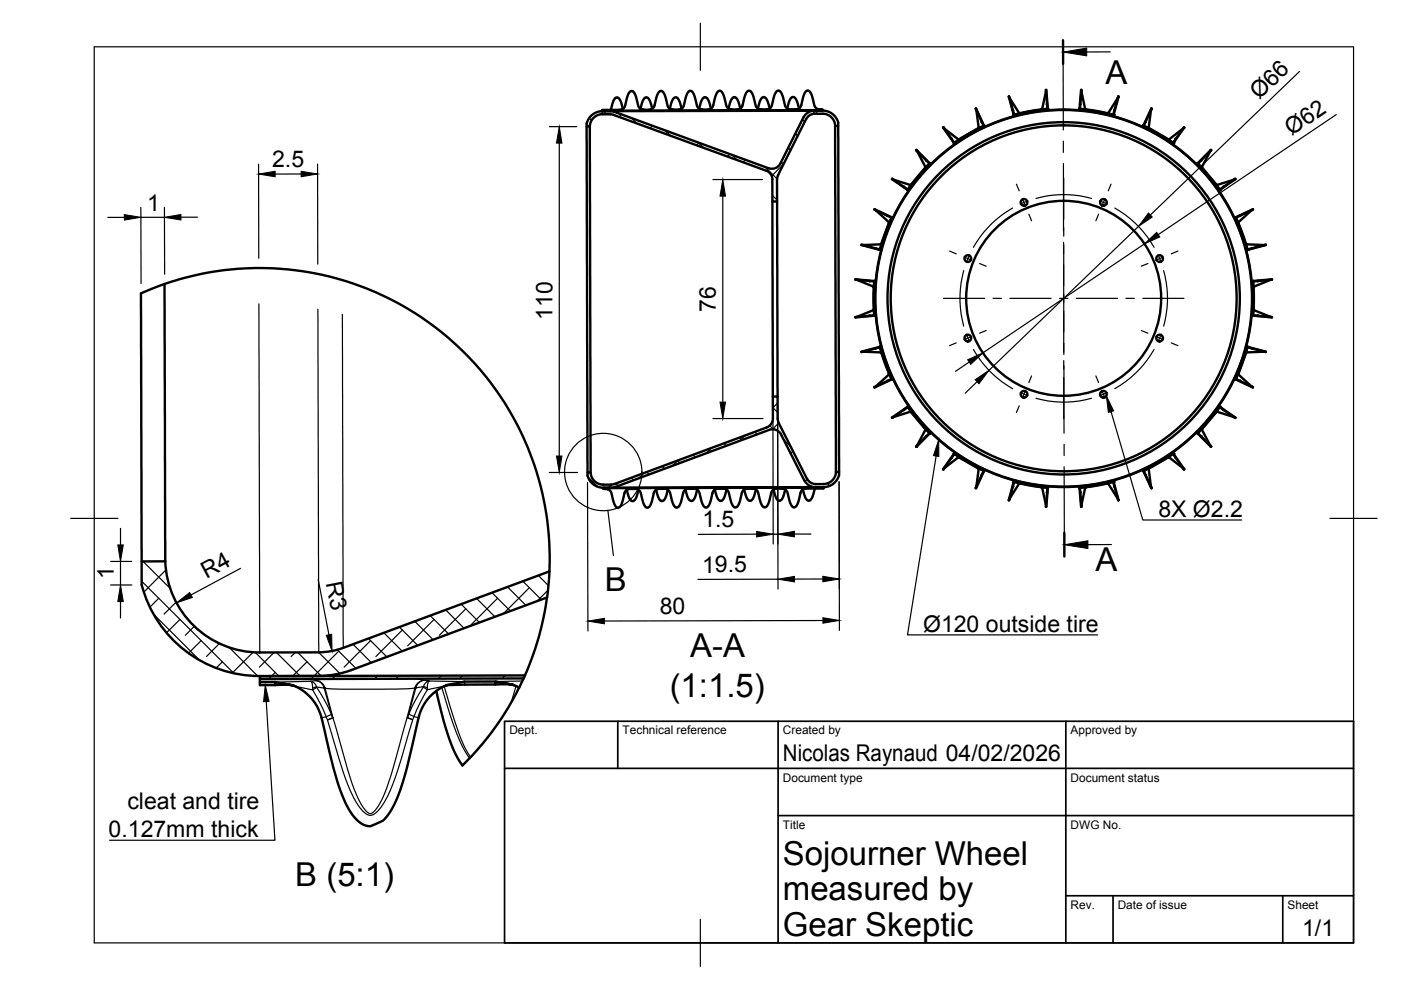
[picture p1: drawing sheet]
<svg xmlns="http://www.w3.org/2000/svg" width="297mm" height="210mm" viewBox="0 0 297 210" stroke-linecap="round" stroke-linejoin="round" font-family="sans-serif">
<!-- layer: Visible -->
<g fill="none" stroke="#000" stroke-width=".51">
<path d="M221.8 19.4l-.8 3.6-.3 .2M229.3 19.4l.7 3.6 .4 .2M124.4 26.2v.6h.7M124.4 26.8l.2 73.4M125.1 26.8l.1 73.4M127.7 23.5l46.7-.1zM127.7 24.2l2.4 .2M127.7 23.6h1.7M127.7 23.4v.1M127.7 23.6a3.4 3.4 0 0 0-3.3 2.6M127.7 24.2a2.68 2.68 0 0 0-2.6 2.6M128.7 23.5h.7"/>
<path d="M129.4 23.6l.9 .1M130.1 24.4l32.3 11.8M130.3 23.7l32.7 12M131.7 23.3l-4 .1M131.8 23.3h.1M132.1 23.1l-.6-1.9-.3-.4-.5-.1-.3 .2-.4 .5-.5 1.9M135.8 23.1l.6-2 .6-.5 .4 .2 .2 .3 .7 2M136.1 23.3h.1M136.1 23.3l.5 .1M136.1 23.3l-.7-.6-.7-2.6-.3-.6-.5-.2-.3 .1-.4 .5-.7 2.7-.7 .7-.5 .1h-3.6M136.2 23.3l.4 .1M138 23.3h-1.4"/>
<path d="M142.3 23.2v.1M142.3 23.3h.1M142.3 23.3h.5M142.3 23.3l-.4-.3-.3-.4-.8-2.8-.4-.4-.4-.1-.6 .7-.6 2.2-.3 .7-.6 .4-1.3 .1M142.4 23.3h.2M142.8 23.3h-.4h.2M144.2 23.3h-1.4M144.5 23.1l-.6-1.9-.4-.5-.3-.1-.7 .8-.5 1.7M148.2 23.1l.5-1.6 .3-.6 .4-.3 .4 .2 .4 .4 .5 1.9M148.5 23.2h.1M148.6 23.2h.1M148.6 23.2l.4 .1"/>
<path d="M148.6 23.2l-.5-.2-.3-.5-.8-2.8-.3-.3-.4-.1-.4 .2-.3 .4-.6 2.3-.3 .7-.5 .4h-1.4M148.7 23.3h.3M150.4 23.2l-1.3 .1M150.4 23.2h.1M150.5 23.2h.1M154.5 23l.4-1.6 .4-.6 .3-.2 .4 .1 .3 .4 .7 1.9M154.7 23.2h.1M154.8 23.2h.1M154.8 23.2l.5 .1M154.8 23.2l-.4-.2-.4-.5-.8-2.8-.2-.3-.5-.2-.3 .2-.3 .5-.6 2.3-.4 .7-.5 .4h-1.4M154.9 23.2l.1 .1M155.3 23.2h-.4l.2 .1"/>
<path d="M156.7 23.2l-1.4 .1M161 23.2h.1M161 23.2l.5 .1M161 23.2l-.4-.2-.3-.5-.9-2.8-.4-.4-.3-.1-.6 .7-.9 2.9-.5 .4-1.4 .1M161.1 23.2l.4 .1M162.5 36.2a2 2 0 0 1 1.3 1.9M162.9 23.2h-1.4M162.9 23.2h.1M163.2 23l-.7-1.9-.2-.4-.4-.1-.3 .1-.3 .4-.6 1.9M165.5 34.7a2 2 0 0 1-2.5 1M166.9 23l.5-1.7 .6-.7h.4l.4 .5 .6 1.9M167.2 23.2h.1"/>
<path d="M167.2 23.2l.5 .1M167.2 23.2l-.4-.3-.3-.4-.8-2.8-.3-.3-.5-.2-.6 .7-.6 2.3-.3 .7-.6 .3-1.3 .1M167.3 23.2h.2M167.7 23.2h-.4l.2 .1M169.1 23.2l-1.4 .1M169.2 23.1l.4-.2 .3-.6 .6-2.4 .4-.6 .4-.1 .3 .1 .4 .7 .7 2.5 .3 .4 .5 .3M169.2 23.1l-1.5 .2M170.3 24.9l-4.9 9.8M172.7 23.5h1.7M172.7 23.4a2.68 2.68 0 0 0-2.4 1.5M173.4 23.2h.1M173.5 23.2h.1"/>
<path d="M173.5 23.2l.4 .1M173.5 23.2h.2M173.9 23.2l.5 .1zM173.9 23.2h-.4h.2M174.4 23.3v.1M174.4 23.4a3.2 3.2 0 0 1 3.3 3.3h-.6l.1 65.5v7.8h.7a3.3 3.3 0 0 1-3.3 3.3 4.2 4.2 0 0 1-3.5-.7l-.6-.8-4.9-9.7a1.97 1.97 0 0 0-2.5-1M177.1 26.7a2.64 2.64 0 0 0-2.7-2.6 3.3 3.3 0 0 0-3.2 .8l-6.3 12.5-.1 5.3h-1l-.1-4.6M177.7 26.7l.2 73.3M189.4 38.1h.1M189.4 38.1l3.5 1.1 .4-.2M191.7 39.6h-.1M194.5 32l1.7 3.3-.1 .4"/>
<path d="M196.3 34h.1M196.4 34h-.1M197.1 34.6h.1M197.1 34.6l-2.9-2.8 2.9 2.9M197.1 34.6l-2.2 2.4-2.5 3.2M197.1 34.6l-2.7 3.1-1.9 2.6M200.2 27.2h.1M200.2 27.3l2.9 2.2h.4M201.8 29.4v.1M202.3 30.3h.1M207 23.3h.1M207 23.3l.5 3.6-.2 .4"/>
<path d="M208.1 25.8h.1M208.6 26.6h.1M208.6 26.6l-1.7-3.6 1.7 3.7M208.6 26.6l-3.6 2-2.7 1.8-2.3-3.4 2.2 3.3M208.6 26.6l-2.9 1.5-3.4 2.2M214 20.8l2 3 .4 .2M214.1 20.7h.1M214.8 23.4h.1M214.9 24.3h.1M215 24.3h.1M222 22.1h-.1M222 22.1h.1"/>
<path d="M222.1 23l-.4-3.9 .5 3.9M222.1 23.1h.1M222.1 23h.1M222.2 23.1l-3.3 .4-4 .8M222.2 23h-.1M222.2 23v.1M222.2 23.1l-4.1 .6-3.2 .7-1-3.9 1 3.8M228.9 23.1l4 .5 3.2 .7M228.9 23l.4-3.9-.4 4 4 .6 3.2 .7 1.1-3.9-1.1 3.8M228.9 23.1h.1M228.9 23v.1M229 23h.1"/>
<path d="M229 22.1h.1M236 24.3h.1M236.2 23.4h.1M236.3 23.3l-.1 .1M237 20.7h.1M237 20.8l-1.9 3-.4 .2M242.4 26.6l2.9 1.5 3.5 2.2M242.4 26.6l3.6 2 2.7 1.8 2.3-3.4-2.3 3.3M242.4 26.6h.1M242.5 26.6v.1M242.9 25.8h.1M244 23.3l-.4 3.6 .2 .4"/>
<path d="M244.1 23.3h.1M244.1 23l-1.6 3.6zM249.2 29.4h.1M250.9 27.2l-2.9 2.3h-.5M253.9 34.6h.1M253.9 34.6l2.7 3.1 2 2.6M253.9 34.6l2.8 3 2 2.6M254.7 34v.1M255.4 33.1l1.4-1.3-2.8 2.9zM256.6 32l-1.7 3.3 .1 .4M259.4 39.6h.1M261.6 38.1l-3.4 1.1-.4-.2"/>
<path d="M261.7 38.1h-.1M163.8 42.7l.1 41.4M164.8 42.7l.1 41.4M181.7 59.3h.1M181.7 59.3l3.3 1.4 .3 .4M184.4 59.6h.1M185.3 59.7l-3.9-.5 4 .4-.1 3.2 .1 4.1M185.3 59.6v.1M185.3 59.7l-.1 4 .2 3.2M185.4 59.7h.1M185.6 52.6h.1M185.7 44.6h.1"/>
<path d="M185.7 44.6l2.7 2.4v.4M186.5 53l-3.8-1.1 3.9 1.1M186.5 52.9h.1M186.5 53h.1M186.9 51.5l-.3 .3-3.6 .1M188.1 45.7v.1M188.1 45.8h.1M189 46.1h.1M189 46.1l-3.6-1.7 3.6 1.7M189 46.1l-1.2 3-1.3 3.9M189 46.1l-1.4 3.8-1 3.1M192.4 40.2l-3.3-2.3 3.4 2.4"/>
<path d="M192.4 40.2h.1M192.4 40.3h.1M258.6 40.2h.1M258.6 40.2l.1 .1M258.6 40.2l3.3-2.3-3.3 2.4M261.9 46.1l1.6 3.8 .9 3.1 4-1.1-3.9 1M262 46.1h.1M262 46.1l1.3 3 1.2 3.8M262 46.1l3.7-1.7-3.8 1.7M262.9 45.7v.1M264.1 51.5l.3 .3 3.7 .1M264.5 52.9h.1"/>
<path d="M264.5 52.9l.1 .1M265.4 44.6l-2.7 2.4-.1 .4M265.4 44.6h.1M265.4 52.6h.1M265.7 59.6h.1M265.7 59.6l.2 3.2-.2 4.1M265.7 59.7h.1M265.7 59.6l4-.4-4.1 .4 .2 3.2-.2 4.1M266.7 59.6h.1M269.3 59.3l-3.3 1.4-.2 .4M269.4 59.3h.1M34.9 60.2l.1 58.8"/>
<path d="M183 74.6l3.6 .1 .3 .3M184.4 66.9h.1M185.3 65.4l-.3 .4-3.3 1.4M185.3 66.9h.1M185.4 66.9h.1M185.4 66.9l-4 .4 3.9-.4M185.6 73.9h.1M186.5 73.5v.1M186.5 73.5l1 3.2 1.5 3.7M186.5 73.6h.1M186.6 73.5l1.2 3.9 1.3 3-3.7 1.7 3.6-1.6M186.6 73.5l-3.9 1.1 3.8-1"/>
<path d="M188.4 79.1v.4l-2.7 2.5M262.6 79.1l.1 .4 2.7 2.5M264.5 73.5h.1M264.5 73.6h.1M264.5 73.5l-1.2 3.9-1.3 3M264.6 73.5l3.8 1.1-4-1.1-1.2 3.9-1.3 3M265.5 73.9h-.1M265.7 66.9h.1M265.7 66.9l4 .4-4.1-.4M265.8 65.4l.2 .4 3.3 1.4M266.7 66.9h.1M268.1 74.6l-3.7 .1-.3 .3"/>
<path d="M269.4 67.2h.1M162.6 90.6l-32.3 12-.7 .1M163.1 91.1l-32.6 12.1-.9 .2M164.9 88.7v-4.6h-1v4.6a2 2 0 0 1-1.3 1.9M164.9 88.7l.2 .9M165.1 89.6l6 12M185.7 81.9h.1M188.1 80.7v.1M189 80.4h.1M191.6 86.9h.1M192.4 86.3v.1M192.4 86.3l2 2.6 2.7 3"/>
<path d="M192.4 86.4l-3.3 2.2 3.4-2.4 1.9 2.6 2.8 3M193.3 87.5l-.4-.2-3.5 1.1M194.5 94.4v.1M196.1 90.8l.1 .4-1.7 3.2M196.3 92.5h.1M197.1 91.9h.1M197.1 91.9l-2.9 2.8 2.9-2.8M197.2 91.8l-.1 .1M200.2 99.3h.1M201.8 97.1h.1M202.2 96.2l3.5 2.2 2.9 1.5M202.3 96.3h.1"/>
<path d="M202.3 96.3l-2.3 3.2 2.3-3.4 2.7 1.8 3.6 2M203.5 97h-.4l-2.9 2.3M207.3 99.2l.2 .4-.5 3.6M208.5 99.9h.1M208.6 99.9h.1M208.6 99.9l-1.7 3.6 1.7-3.6M242.4 99.9h.1M242.5 99.9h.1M242.5 99.9l1.7 3.6-1.8-3.6M243.8 99.2l-.2 .4 .4 3.6M247.5 97h.5l2.9 2.3M248.8 96.2l-3.5 2.2-2.9 1.5"/>
<path d="M248.8 96.2l2.2 3.3-2.3-3.4-2.7 1.8-3.6 2M249.3 97.1h-.1M253.9 91.8v.1M253.9 91.9h.1M254 91.8h.1M254 91.9l2.8 2.8-2.9-2.8M254.7 92.5h.1M255 90.8l-.1 .4 1.7 3.2M256.6 94.4v.1M257.8 87.5l.4-.2 3.5 1.1M258.6 86.4h.1M258.6 86.3l3.3 2.3-3.3-2.4-2 2.6-2.7 3"/>
<path d="M258.7 86.3l-2.5 3.2-2.3 2.4M259.4 86.9h.1M261.9 80.4h.1M262 80.4h.1M262 80.4v.1M262.1 80.4l3.6 1.7-3.7-1.7M262.9 80.7l.1 .1M263 80.7h-.1M265.4 81.9h.1M35 119h-5M35 119a20 20 0 0 0 20.1 19.3h12.5M125.2 100.2h-.6a3.3 3.3 0 0 0 3.3 3.2h1.7"/>
<path d="M125.2 100.2a2.68 2.68 0 0 0 2.7 2.6h1.7M127.9 103.4l46.7-.1zM127.9 103.6h.5zM127.9 103.5v.1M128.4 103.6l.4 .1M128.5 103.6l.2 .1h-.4M128.6 103.6l.1 .1M128.8 103.7h.1M132.9 103.8l.5 1.8 .6 .6h.4l.3-.4 .7-2M133.2 103.7h.1M134.6 103.6l-1.4 .1-.5 .3-.3 .5-.7 2.5-.3 .5-.3 .2-.4-.2-.3-.3-.8-2.8-.3-.4-.5-.3M134.6 103.6l.4 .1"/>
<path d="M134.6 103.6l-1.4 .1M135 103.7h.1M135 103.6l-.4 .1M139.4 103.7h.1M140.8 103.6l-1.4 .1M140.8 103.6h.4M140.8 103.6h.5M140.8 103.6h-1.3l-.6 .4-.3 .7-.6 2.3-.6 .6-.5-.1-.3-.3-.8-2.8-.3-.5-.5-.2M141.3 103.6h.1M141.3 103.6v.1M141.6 103.8l-.5 1.7-.4 .6-.3 .1-.4-.1-.3-.4-.6-1.9M145.3 103.8l.5 1.5 .4 .7 .3 .2h.3l.4-.5 .6-1.9"/>
<path d="M147 103.5l-1.3 .1-.6 .4-.9 2.9-.6 .7h-.4l-.3-.4-.9-2.8-.3-.5-.4-.3M147 103.5l-1.4 .1M147 103.5l.5 .1M147.2 103.6h.2h-.4M147.2 103.6h.2M147.5 103.6h.1M151.6 103.8l.4 1.5 .4 .7 .3 .2 .4-.1 .3-.4 .6-1.9M151.8 103.6h.1M153.2 103.6h-1.3M153.2 103.5l.4 .1M153.2 103.5l.5 .1M153.2 103.5l-1.4 .1-.4 .4-.4 .6-.6 2.3-.3 .5-.4 .2-.4-.1-.2-.4-.8-2.8-.3-.4-.5-.3"/>
<path d="M153.7 103.6h.1M157.8 103.8l.5 1.7 .6 .7 .5-.1 .2-.4 .7-1.9M159.5 103.5l-1.3 .1-.6 .3-.4 .7-.6 2.3-.3 .5-.3 .2-.4-.1-.3-.4-.8-2.8-.3-.4-.5-.3M159.5 103.5l-1.4 .1M159.5 103.5l.4 .1M159.7 103.6h.2h-.5M159.7 103.6h.2M159.9 103.6h.1M165.7 103.6h-1.4M165.7 103.5l.4 .1M165.7 103.5l.5 .1M165.7 103.5l-1.3 .1-.6 .4-.9 2.9-.7 .7-.4-.1-.3-.4-.8-2.8-.3-.4-.5-.3"/>
<path d="M166.2 103.6h.1M166.5 103.8l-.5 1.6-.3 .6-.4 .2-.4-.2-.3-.4-.6-1.8M171.1 101.5a2 2 0 0 0 1.8 1.1M172.7 103.6l-.5 1.9-.6 .7-.4-.1-.3-.4-.7-1.9M174.6 103.4v.2h-4.1M174.6 103.5h-3.6l-.5 .1-.7 .6-.7 2.7-.4 .6-.3 .1-.5-.3-.3-.5-.7-2.5-.3-.5-.4-.2M177.2 100a2.68 2.68 0 0 1-2.6 2.6l-1.7 .1M207 103.2h.1M208.1 100.7h.1M214.1 105.8h.1M214.8 103.1h.1M214.8 103.1v.1"/>
<path d="M215 102.2h.1M214.9 102.2l3.2 .7 4.1 .5M215 102.2l-1.1 3.9 1-4 4 .9 3.3 .4M216.4 102.5l-.4 .2-2 3.1M220.7 103.3l.3 .3 .8 3.5M221.8 107.1h.1M221.9 104.4h.1M222.2 103.5h.1M222.1 103.5h.1M222.2 103.4l-.5 4.1 .5-4M228.9 103.5l.4 4-.3-4M229 103.5h.1"/>
<path d="M228.9 103.5h.1M229 103.5h-.1M229.1 104.4h.1M229.3 107.1h.1M230.4 103.3l-.4 .3-.7 3.5M234.7 102.5l.4 .2 1.9 3.1M236.1 102.2h.1M236 102.2h.1M236.1 102.2l1.1 3.9-1.1-4-4 .9-3.2 .4v.1M236.1 102.2l-4 .8-3.2 .4M236.2 103.2h.1M243 100.7h-.1"/>
<path d="M243 100.7h.1M244.1 103.2h.1M72.8 137.4l43.7-16.2v-.6a61.5 61.5 0 0 0-86.6-58.4l.1 61.8a25.9 25.9 0 0 0 25.1 19.3M72.8 137.4l-2.9 .7-2.3 .2M116.5 121.1l-.5 5.6M55.1 144v.6M58.4 144.6l3.6 .7M60 144.9l1.3 .3M60.1 145l1.2 .2-6.2 .1v-.7h3.3v.7M61.3 145.2l.7 .1zM62 145.3l.3 .1M94.6 145.3h.1"/>
<path d="M94.7 145.3a10.1 10.1 0 0 0-6.2 8.1l-.7 2.8a72.1 72.1 0 0 1-3.9 13.7 12.5 12.5 0 0 1-2.7 4.1l-1.3 .6a3.1 3.1 0 0 1-4.3-.8 21.3 21.3 0 0 1-4.3-9l-2.4-9.4a15.8 15.8 0 0 0-2.4-6.7 9.7 9.7 0 0 0-4.5-3.4M94.7 145.3h-.1M94.8 145.3h-.1M105.1 145.1v-.6h-6.7l-3.7 .8M105.1 144.5l3.6 .7M106.7 144.8l1.3 .3-1.2-.3M108 145.1l-13.3 .2M108 145.1l.7 .1zM108.7 145.2l.3 .1M108.7 145.2l1.4 .6M110.1 145.8l-1.2 2.1a60.1 60.1 0 0 1-9.3 12.9l-1.6 1.5a29.4 29.4 0 0 1-3.9-9.4l-1.6-6.4M111.3 143.2l.5-1.3a63.2 63.2 0 0 0 4.2-15.2l-41.5 15.4a19.9 19.9 0 0 1-6.9 1.2l-12.5 .1"/>
<path d="M111.3 143.2l-56.2 .2v.6l55.9-.2-.9 2M111.3 143.2l-.3 .6"/>
<circle cx="205.2" cy="54.8" r=".71"/>
<circle cx="217.1" cy="42.9" r=".71"/>
<circle cx="233.9" cy="42.9" r=".71"/>
<circle cx="245.9" cy="54.8" r=".71"/>
<circle cx="205.2" cy="71.7" r=".71"/>
<circle cx="225.5" cy="63.3" r="40"/>
<circle cx="225.5" cy="63.3" r="39.9"/>
<circle cx="225.5" cy="63.3" r="37.4"/>
<circle cx="225.5" cy="63.3" r="20.7"/>
<circle cx="225.5" cy="63.3" r="36.7"/>
<circle cx="245.9" cy="71.7" r=".71"/>
<circle cx="217.1" cy="83.6" r=".71"/>
<circle cx="233.9" cy="83.6" r=".71"/>
</g>
<g fill="#000">
<circle cx="131.8" cy="23.3" r=".25"/>
<circle cx="136.1" cy="23.3" r=".25"/>
<circle cx="138" cy="23.3" r=".25"/>
<circle cx="142.3" cy="23.2" r=".25"/>
<circle cx="144.2" cy="23.2" r=".25"/>
<circle cx="148.5" cy="23.2" r=".25"/>
<circle cx="154.7" cy="23.2" r=".25"/>
<circle cx="156.7" cy="23.2" r=".25"/>
<circle cx="161" cy="23.2" r=".25"/>
<circle cx="162.9" cy="23.2" r=".25"/>
<circle cx="167.2" cy="23.2" r=".25"/>
<circle cx="169.1" cy="23.2" r=".25"/>
<circle cx="173.4" cy="23.2" r=".25"/>
<circle cx="197.1" cy="34.7" r=".25"/>
<circle cx="202.2" cy="30.3" r=".25"/>
<circle cx="202.3" cy="30.2" r=".25"/>
<circle cx="208.6" cy="26.7" r=".25"/>
<circle cx="214.9" cy="24.3" r=".25"/>
<circle cx="222.1" cy="23.1" r=".25"/>
<circle cx="236" cy="24.3" r=".25"/>
<circle cx="236.1" cy="24.3" r=".25"/>
<circle cx="248.7" cy="30.3" r=".25"/>
<circle cx="248.8" cy="30.3" r=".25"/>
<circle cx="254" cy="34.7" r=".25"/>
<circle cx="185.4" cy="59.7" r=".25"/>
<circle cx="185.4" cy="59.6" r=".25"/>
<circle cx="186.5" cy="53" r=".25"/>
<circle cx="189" cy="46.1" r=".25"/>
<circle cx="192.4" cy="40.3" r=".25"/>
<circle cx="258.6" cy="40.2" r=".25"/>
<circle cx="258.7" cy="40.3" r=".25"/>
<circle cx="262.1" cy="46.1" r=".25"/>
<circle cx="264.5" cy="52.9" r=".25"/>
<circle cx="264.5" cy="53" r=".25"/>
<circle cx="265.7" cy="59.6" r=".25"/>
<circle cx="185.4" cy="66.9" r=".25"/>
<circle cx="186.5" cy="73.5" r=".25"/>
<circle cx="186.5" cy="73.6" r=".25"/>
<circle cx="264.5" cy="73.5" r=".25"/>
<circle cx="265.7" cy="66.9" r=".25"/>
<circle cx="189" cy="80.4" r=".25"/>
<circle cx="192.4" cy="86.3" r=".25"/>
<circle cx="197" cy="91.9" r=".25"/>
<circle cx="202.2" cy="96.2" r=".25"/>
<circle cx="202.3" cy="96.3" r=".25"/>
<circle cx="242.5" cy="99.9" r=".25"/>
<circle cx="248.7" cy="96.3" r=".25"/>
<circle cx="248.8" cy="96.2" r=".25"/>
<circle cx="254" cy="91.8" r=".25"/>
<circle cx="258.7" cy="86.3" r=".25"/>
<circle cx="262" cy="80.4" r=".25"/>
<circle cx="128.9" cy="103.7" r=".25"/>
<circle cx="135.1" cy="103.7" r=".25"/>
<circle cx="139.4" cy="103.7" r=".25"/>
<circle cx="141.3" cy="103.7" r=".25"/>
<circle cx="145.6" cy="103.6" r=".25"/>
<circle cx="147.5" cy="103.6" r=".25"/>
<circle cx="151.8" cy="103.6" r=".25"/>
<circle cx="153.8" cy="103.6" r=".25"/>
<circle cx="158.1" cy="103.6" r=".25"/>
<circle cx="160" cy="103.6" r=".25"/>
<circle cx="164.3" cy="103.6" r=".25"/>
<circle cx="166.2" cy="103.6" r=".25"/>
<circle cx="170.5" cy="103.6" r=".25"/>
<circle cx="214.9" cy="102.2" r=".25"/>
<circle cx="215" cy="102.2" r=".25"/>
<circle cx="229" cy="103.5" r=".25"/>
<circle cx="236.1" cy="102.2" r=".25"/>
</g>
<!-- layer: Visible Narrow -->
<g fill="none" stroke="#000" stroke-width=".25">
<path d="M54.9 64.4l.2 73.7M67.4 65.6l.2 72.5M72.6 66.7l.2 70.5M58.4 144.6l7.4-.1a2.15 2.15 0 0 1 2.3 .3l.6 1.1-1.6-.3M62.7 145.5l3.6 .8M66.3 146.3l1.6 2.8 1.3 2.9M67.1 145.6l-.8 .3M67.1 145.6a1.53 1.53 0 0 0-1.3-1.1 2.12 2.12 0 0 1 .5 1.8M67.1 145.6v.1M67.1 145.7l-.7 .5M67.1 145.7l2.1 3.6 1.3 2.9M68.7 145.9l1.8 6.3"/>
<path d="M68.9 143.9l-1.9 .4a2.19 2.19 0 0 1 1.9 1.5M68.9 145.8l-.1 .1M68.9 145.8l-.2 .1M70.2 151.5l-1 .4M70.5 152.2l-1 .4M70.5 152.2h.1M70.6 152.2l-1.1 .4M86.4 152.1h-.1M86.4 152.1l1 .5-1-.4M86.7 151.4l1 .5M87.9 145.9l-2 7.6a120.3 120.3 0 0 1-4.7 15.6 6.8 6.8 0 0 1-2.6 3.4h-.1a3.7 3.7 0 0 1-2.1-2.2 41.8 41.8 0 0 1-3.5-9.9l-2.3-8.2M87.9 145.9l-6.6 .2h-9l-3.4-.2 1.7 6.3"/>
<path d="M88 145.9h.1M88 145.8l-.1 .1M88 143.9l1.9 .3a2.26 2.26 0 0 0-1.9 1.6M88 145.8h.2M88.2 145.9l-1.8 6.2M88.2 145.9h.1M88.8 152.2l-1-.3-1.9 6.2a45.5 45.5 0 0 1-4.8 12.5 4.2 4.2 0 0 1-2.6 2.3 4.8 4.8 0 0 1-3-2.9 49 49 0 0 1-4.4-11.9l-1.9-6.1-1 .2M88.8 144.7l.3-.2a2.03 2.03 0 0 1 1.9-.1 1.53 1.53 0 0 0-1.2 1.2l-1.6 .3zM89.8 145.7l.8 .5M89.8 145.6a31.8 31.8 0 0 0-3.4 6.5M89.8 145.6l.8 .2M93.7 145.7l1.1 3.9a39.6 39.6 0 0 0 4.5 10.8l.3 .4"/>
<path d="M94.2 145.5a72 72 0 0 0 4.5 13.3l1.1 1.7M94.2 145.5l-3.6 .7-1.6 2.8-1.2 2.9M98.5 145.1l-.1-.6-7.4-.1a2.21 2.21 0 0 0-.4 1.8M109.3 145.4l.9 .2M109.4 145.5l-1 3.4M109.9 145.7l-.3 1M110.7 144.4l-5.6 .1"/>
</g>
<!-- layer: TITLEBLOCK -->
<path d="M107 152.9h180v47h-180zM131 152.9v10M165 152.9v47M226 152.9v47M107 162.9h180M165 172.9h122M226 189.9h61M236 189.9v10M272 189.9v10" fill="none" stroke="#000" stroke-width=".36"/>
<!-- layer: BORDER -->
<path d="M20 9.9h267v190h-267zM148.5 4.9v10M15 109.9h10M282 109.9h10M148.5 194.9v10" fill="none" stroke="#000" stroke-width=".25"/>
<!-- layer: Section Lines -->
<path d="M225.4 8.5v5M225.7 113v5" fill="none" stroke="#000" stroke-width=".51"/>
<path d="M225.4 13.5v14.1M235.4 11h-5M225.4 29.9v2.4M225.5 34.7v14.3M225.5 51.4v2.3M225.5 56.1l.1 14.3M225.6 72.8v2.4M225.6 77.5v14.3M225.6 99l.1 14M225.6 94.2v2.4M235.6 115.5h-4.9" fill="none" stroke="#000" stroke-width=".25"/>
<path d="M225.4 11l5-.8v1.6zM225.7 115.5l5-.8v1.6z" fill="#000" stroke="#000" stroke-width=".21"/>
<!-- layer: FD_Dimensions -->
<g fill="none" stroke="#000" stroke-width=".25">
<path d="M275.5 15.1l-31.6 30.5M54.8 34.8l.1 20M63.8 36.9h-5.5M67.3 34.8l.1 21.2M116.5 26.9h5.8M118.6 30.3v66.4M151.2 38.1h10.4M283.3 24.3l-37.7 25.5M22.9 46.1h3.5M29.9 44v16.1M29.9 46.1h5M34.9 44v14.1"/>
<path d="M38.4 46.1h3.5M153.2 41.6v43.7M241.4 48l-31.7 30.5M242.7 51.7l-34.3 23.1M205.5 76.8l-2.9 1.9M151.2 88.7h10.6M163.9 86.2v29.2M164.9 86.2l.1 38.7M207.2 80.9l-2.6 2.5M23.5 119h4.4M25.5 112v3.5M25.5 119v5"/>
<path d="M116.5 100.2h6M124.6 102.3l.1 31.5M160.4 113.3h-12.3M163.9 113.3h1M168.4 113.2h3.5M177.9 102.1l.1 31.6M23.5 124h4.5M25.5 127.5v3.5M51 120.5l-10.5 5.6M67.5 122.9l2.2 11.7M165 122.8h-17M174.5 122.8h-6.1"/>
<path d="M174.5 131.6l-46.4 .1"/>
</g>
<g fill="#000" stroke="#000" stroke-width=".21">
<path d="M54.8 36.9l3.5-.6v1.2zM63.8 36.3l3.5 .6-3.5 .6zM118.6 26.9l.5 3.4h-1.1zM26.4 45.5l3.5 .6-3.5 .6zM34.9 46.1l3.5-.6v1.1zM153.2 38.1l.6 3.5h-1.1zM243.5 45.2l.8 .8-2.9 2zM242.7 51.7l2.5-2.4 .7 .9zM205.2 76.3l3.2-1.5-2.6 2.5zM118 96.7h1.1l-.5 3.5zM152.7 85.3h1.1l-.6 3.4zM206.8 80.5l2.9-2-2.1 2.9z"/>
<path d="M25 115.5h1.1l-.6 3.5zM160.4 112.7l3.5 .6-3.5 .5zM164.9 113.3l3.5-.6v1.1zM25.5 124l.6 3.5h-1.1zM37.4 127.8l2.8-2.2 .6 1.1zM69.2 134.7l1.1-.2 .1 3.5zM124.7 131.7l3.4-.6v1.2zM165 122.8l3.4-.6v1.2zM174.5 122.2l3.4 .6-3.4 .6zM174.5 131l3.5 .5-3.5 .6z"/>
</g>
<!-- layer: Smart Centers -->
<g fill="none" stroke="#000" stroke-width=".25">
<path d="M215.5 39l.6 1.5M225.5 37.8v8.7M235.6 39l-.6 1.5M201.3 53.2l1.4 .6M204.3 57.4a22.2 22.2 0 0 0 0 11.7M204.4 54.5l1.6 .7M205.6 54l-.7 1.7M207.7 55.9l1.4 .5M214.7 44.1a21.8 21.8 0 0 0-8.3 8.3M216.8 42.1l.6 1.7M218 42.6l-1.7 .7M218.1 45.4l.6 1.4"/>
<path d="M219.6 42.1a21.7 21.7 0 0 1 11.8 0M225.5 48.3v1.8M225.5 51.9v8.7M232.9 45.4l-.6 1.4M233.1 42.6l1.7 .7M234.3 42.1l-.7 1.7M236.3 44.1a22 22 0 0 1 8.4 8.3M243.4 55.9l-1.4 .5M245.5 54l.7 1.7M246.7 54.5l-1.7 .7M246.7 57.4a21.7 21.7 0 0 1 0 11.7M249.7 53.2l-1.4 .6"/>
<path d="M200 63.3h8.8M202.7 72.7l-1.4 .6M204.9 70.8l.7 1.7M206 71.3l-1.6 .7M206.4 74.1a22.3 22.3 0 0 0 8.3 8.3M209.1 70.1l-1.4 .5M210.5 63.3h1.8M214.1 63.3h8.7M218.7 79.7l-.6 1.4M224.6 63.3h1.8M225.5 62.4v1.7M225.5 65.9v8.8"/>
<path d="M225.5 76.4v1.8M228.2 63.3h8.7M232.3 79.7l.6 1.4M238.7 63.3h1.8M242 70.1l1.4 .5M242.3 63.3h8.7M244.7 74.1a22.2 22.2 0 0 1-8.4 8.3M245 71.3l1.7 .7M246.2 70.8l-.7 1.7M248.3 72.7l1.4 .6M216.1 86.1l-.6 1.4M216.3 83.2l1.7 .7"/>
<path d="M217.4 82.8l-.6 1.6M219.6 84.4a21.7 21.7 0 0 0 11.8 0M225.5 80v8.8M233.6 82.8l.7 1.6M234.8 83.2l-1.7 .7M235 86.1l.6 1.4"/>
</g>
<!-- layer: Hatching -->
<g fill="none" stroke="#000" stroke-width=".25">
<path d="M124.9 25l.5 .5M125.1 26.4l-.4 .5M128 23.6l-.8 .7M128 23.6l.6 .6M128 23.5v.1M131.7 24.3l-.5 .5M132.5 23.5l-.1 .1M133.9 25.1l1.2 1.1M137 23.5l-.1 .1M138.3 26.7l-.5 .5M141 27.7l1.2 1.1M141.5 23.5v.1"/>
<path d="M141.6 27.9l-.5 .5M146 23.5l-.1 .1M148.1 30.3l1.1 1.1M148.2 30.3l-.5 .5M150.5 23.4v.1M154.7 32.7l-.5 .5M155 23.4l-.1 .1M155.2 32.8l1.1 1.2M158.1 33.9l-.6 .5M159.5 23.4l-.1 .1M162.3 35.4l2.4 2.5M164 23.4v.1"/>
<path d="M165.6 34.3l.5 .5-2.5 2.5M167.1 31.3l.5 .5M168.5 23.4l-.1 .1M168.6 28.3l.5 .5M170.1 25.4l.5 .4M172.8 23.5l.6 .6M173 23.4l-.8 .8M163.7 41.4l1.1 1M163.9 41.5l-.2 .1M140.4 98.9l.5 .5M143.7 97.7l.5 .5M143.7 97.6l-1.1 1.2"/>
<path d="M146.9 96.4l.5 .6M150.2 95.2l.5 .5M150.8 95l-1.1 1.1M153.5 94l.5 .5M156.8 92.8l.5 .5M158 92.3l-1.2 1.2M160 91.6l.5 .5M163.2 90.2l.8 .8M164.9 85.4l-1 1 1 1M165.1 89.7l-1.3 1.3M166.1 93.2l1.5 1.5M168.1 95.6l-.5 .6"/>
<path d="M30.3 119l5.8 5.8M34.8 119l.3 .3M124.6 101.1l2.2 2.1M125.7 102.1l-.2 .3M129.6 102.7l-.7 .8M130.6 102.5l.5 .5M133.4 103.4l-.1 .1M133.8 101.3l.5 .5M136.6 100.3l-1.2 1.1M137.1 100.1l.5 .5M137.9 103.4v.1M142.4 103.4l-.1 .1"/>
<path d="M146.9 103.4v.1M151.4 103.3v.1M155.9 103.3v.1M160.4 103.3v.1M165 103.3l-.1 .1M169.4 103.3v.1M171.2 101.6l-.5 .5M173.9 103.3v.1M175.4 102.5l.6 .5M177.5 100l.4 .5M30.1 123.2l19.5 19.5M32.6 130.3l9.7 9.7"/>
<path d="M33.7 126.8l-1.9 1.9M35.2 120.8l-4.7 4.7M37.3 127.7l-2.5 2.5M38.2 131.3l-2.9 2.9M41.2 132.8l-1.9 1.9M42.7 135.8l-2.7 2.7M46.5 136.4l-2.7 2.8M48.6 137.3l6 6M53.7 138.3l-4.4 4.4M54.1 138.3l5 5M58.1 138.3l-3.1 3.1M58.6 138.3l5 5"/>
<path d="M62.6 138.3l-.9 .9M63.1 138.3l5 5M67.6 138.3l4.5 4.5M71.5 137.8l4 3.9M71.8 138.1l-5.8 5.8M74.8 136.6l3.9 3.9M78.1 135.4l3.9 3.9M78.6 135.8l-5.6 5.6M81.4 134.2l3.9 3.9M84.7 132.9l3.9 3.9M85.3 133.6l-5.6 5.6M87.9 131.7l3.9 3.9"/>
<path d="M91.2 130.5l3.9 3.9M92 131.3l-5.6 5.6M94.5 129.3l3.9 3.9M97.8 128.1l3.8 3.9M98.8 129.1l-5.6 5.6M101 126.9l3.9 3.9M104.3 125.7l3.9 3.9M105.5 126.8l-5.6 5.7M107.6 124.4l3.9 3.9M110.8 123.2l3.9 3.9M112.2 124.6l-5.4 5.5M114.1 122l2.1 2.1"/>
<path d="M116.1 125.2l-2.2 2.2M47.1 140.3l-1.3 1.3M58.4 142.6l-1.4 1.4M65.1 140.3l-3 3M71.1 143.3l-.6 .6M80.1 143.3l-.6 .6M84.6 143.3l-.6 .6M93.6 143.2l-.6 .7M98.1 143.2l-.6 .7M107.1 143.2l-.6 .6M111 143.8h.1"/>
</g>
<!-- layer: Detail Boundary -->
<g fill="none" stroke="#000" stroke-width=".25">
<path d="M128.9 108.2l1.1 9.6"/>
<circle cx="127.9" cy="100.1" r="8.2"/>
</g>
<!-- layer: Leaders -->
<path d="M199 93.2l.1 3.6-1.2-.2zM234.6 83.9l1.5 3.2-1.1 .3zM56.2 145.3l.8 3.4-1.1 .1z" fill="#000" stroke="#000" stroke-width=".21"/>
<path d="M198.5 96.7l-6.1 37.9h40.3M235.6 87.3l6.7 23h21M56.5 148.8l1.8 29.4h-35.1" fill="none" stroke="#000" stroke-width=".25"/>
<g font-size="7">
<text x="234.4" y="17.8">A</text>
<text x="128.2" y="125.3">B</text>
<text x="232.3" y="121.1">A</text>
<text x="146.3" y="139.3">A-A</text>
<text x="142" y="147.7">(1:1.5)</text>
<text x="166" y="183.4">Sojourner Wheel</text>
<text x="62.6" y="187.9">B (5:1)</text>
<text x="166" y="190.9">measured by</text>
<text x="166" y="198.4">Gear Skeptic</text>
</g>
<g font-size="4.9">
<text x="267" y="21.3" transform="rotate(-44 267 21.3)">Ø66</text>
<text x="273.8" y="28.8" transform="rotate(-34 273.8 28.8)">Ø62</text>
<text x="57.7" y="35.4">2.5</text>
<text x="31.2" y="44.7">1</text>
<text x="117.1" y="67.7" transform="rotate(-90 117.1 67.7)">110</text>
<text x="151.8" y="66.1" transform="rotate(-90 151.8 66.1)">76</text>
<text x="148.9" y="111.8">1.5</text>
<text x="245.6" y="109.6">8X Ø2.2</text>
<text x="24.2" y="122.7" transform="rotate(-90 24.2 122.7)">1</text>
<text x="43.8" y="122.8" transform="rotate(-28 43.8 122.8)">R4</text>
<text x="69.1" y="123.6" transform="rotate(79 69.1 123.6)">R3</text>
<text x="148.9" y="121.4">19.5</text>
<text x="139.9" y="130.2">80</text>
<text x="195.7" y="133.9">Ø120 outside tire</text>
<text x="166" y="161.4">Nicolas Raynaud 04/02/2026</text>
<text x="27" y="171.6">cleat and tire</text>
<text x="23" y="177.5">0.127mm thick</text>
<text x="276.1" y="198.6">1/1</text>
</g>
<g font-size="2.5">
<text x="108" y="155.7">Dept.</text>
<text x="132" y="155.7">Technical reference</text>
<text x="166" y="155.7">Created by</text>
<text x="227" y="155.7">Approved by</text>
<text x="166" y="165.7">Document type</text>
<text x="227" y="165.7">Document status</text>
<text x="166" y="175.7">Title</text>
<text x="227" y="175.7">DWG No.</text>
<text x="227" y="192.7">Rev.</text>
<text x="237" y="192.7">Date of issue</text>
<text x="273" y="192.7">Sheet</text>
</g>
</svg>
